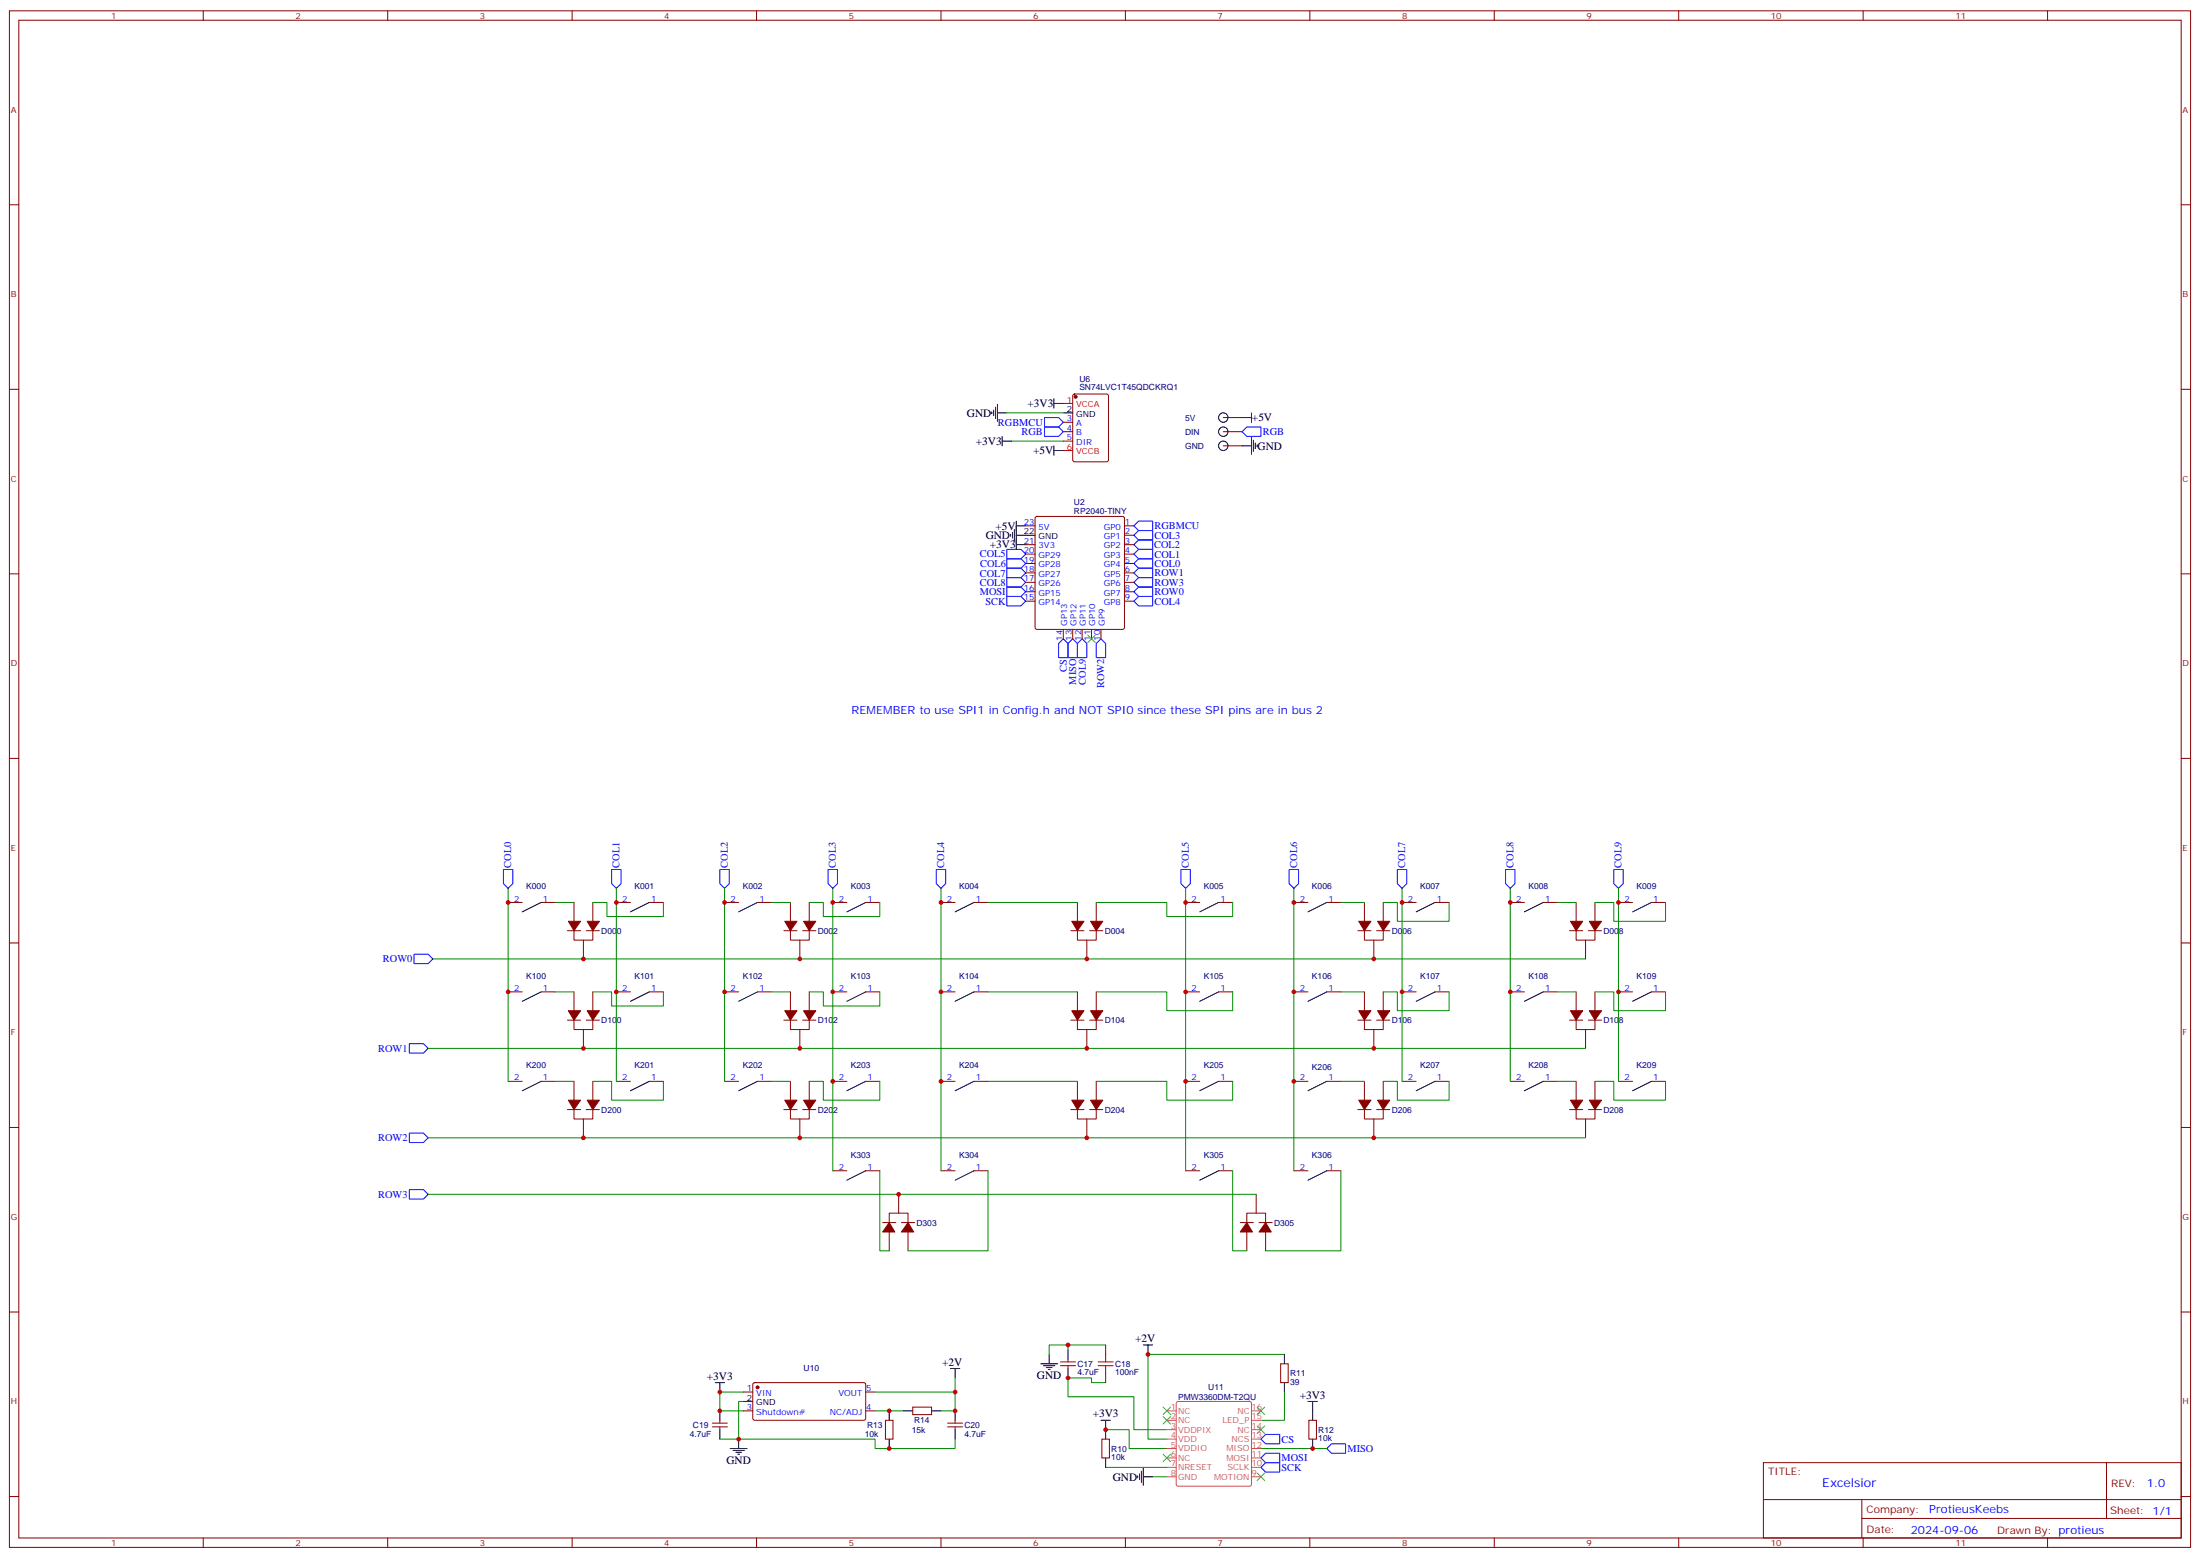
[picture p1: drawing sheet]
<svg xmlns="http://www.w3.org/2000/svg" width="825mm" height="583mm" viewBox="0 0 825 583" stroke-linecap="round" stroke-linejoin="round" font-family="sans-serif">
<g fill="none" stroke="#870000" stroke-width=".37">
<path d="M3.5 4.1h817.8v575.7h-817.8zM7.1 7.6h810.6v568.7h-810.6zM76.2 4.1v3.5M145.3 4.1v3.5M214.5 4.1v3.5M283.6 4.1v3.5M352.8 4.1v3.5M421.9 4.1v3.5M491.1 4.1v3.5M560.2 4.1v3.5M629.4 4.1v3.5M698.5 4.1v3.5"/>
<path d="M767.6 4.1v3.5M3.5 76.7h3.6M817.7 76.7h3.6M3.5 145.9h3.6M398.6 158.2h3.6M402.4 147.8l.5-.2h12l.6 .5 .1 24.2-.5 .7h-12.2l-.7-.4v-24.3zM458.6 156.5h7.1M817.7 145.9h3.6M398.6 161.7h3.6M398.6 165.3h3.6M458.6 161.7h7.1M458.6 167h7.1"/>
<path d="M384.5 197h3.6M388.3 193.7l.5-.2h32.1l.5 .2 .2 .5v40.9l-.3 .5-.4 .2h-32.1l-.5-.2-.2-.5v-40.9zM421.6 197h3.5M3.5 215h3.6M384.5 204.1h3.6M384.5 207.6h3.6M384.5 211.1h3.6M384.5 214.7h3.6M384.5 218.2h3.6M421.6 200.6h3.5M421.6 204.1h3.5M421.6 207.6h3.5"/>
<path d="M421.6 211.1h3.5M421.6 214.7h3.5M421.6 218.2h3.5M817.7 215h3.6M384.5 221.7h3.6M384.5 225.2h3.6M398.6 235.8v3.6M402.2 235.8v3.6M405.7 235.8v3.6M409.2 235.8v3.6M412.7 235.8v3.6M421.6 221.7h3.5"/>
<path d="M421.6 225.2h3.5M3.5 284.2h3.6M817.7 284.2h3.6M190.5 338.1h5.3M202.8 338.1h5.3M215.2 338.1v7.1M222.2 338.1v7.1M231.1 338.1h5.3M243.4 338.1h5.3M271.6 338.1h5.3M284 338.1h5.3M296.3 338.1v7.1"/>
<path d="M303.4 338.1v7.1M312.2 338.1h5.3M324.6 338.1h5.2M352.8 338.1h5.3M365.1 338.1h5.3M403.9 338.1v7.1M411 338.1v7.1M444.5 338.1h5.3M456.8 338.1h5.3M485.1 338.1h5.3M497.4 338.1h5.3M511.5 338.1v7.1"/>
<path d="M518.6 338.1v7.1M525.6 338.1h5.3M538 338.1h5.3M566.2 338.1h5.3M578.6 338.1h5.2M590.9 338.1v7.1M598 338.1v7.1M606.8 338.1h5.3M619.1 338.1h5.3M3.5 353.3h3.6M212.7 348.7h5M215.2 348.7v3.5h7v-3.5"/>
<path d="M218.7 352.2v7.1M219.8 348.7h4.9M293.9 348.7h4.9M296.3 348.7v3.5h7.1v-3.5M299.9 352.2v7.1M300.9 348.7h5M401.5 348.7h4.9M403.9 348.7v3.5h7.1v-3.5M407.5 352.2v7.1M408.5 348.7h5M509.1 348.7h4.9M511.5 348.7v3.5h7.1v-3.5"/>
<path d="M515.1 352.2v7.1M516.1 348.7h5M588.4 348.7h5M590.9 348.7v3.5h7.1v-3.5M594.4 352.2v7.1M595.5 348.7h4.9M817.7 353.3h3.6M190.5 371.7h5.3M202.8 371.7h5.3M215.2 371.7v7M222.2 371.7v7M231.1 371.7h5.3"/>
<path d="M243.4 371.7h5.3M271.6 371.7h5.3M284 371.7h5.3M296.3 371.7v7M303.4 371.7v7M312.2 371.7h5.3M324.6 371.7h5.2M352.8 371.7h5.3M365.1 371.7h5.3M403.9 371.7v7M411 371.7v7M444.5 371.7h5.3"/>
<path d="M456.8 371.7h5.3M485.1 371.7h5.3M497.4 371.7h5.3M511.5 371.7v7M518.6 371.7v7M525.6 371.7h5.3M538 371.7h5.3M566.2 371.7h5.3M578.6 371.7h5.2M590.9 371.7v7M598 371.7v7M606.8 371.7h5.3"/>
<path d="M619.1 371.7h5.3M212.7 382.2h5M215.2 382.2v3.6h7v-3.6M218.7 385.8v7M219.8 382.2h4.9M293.9 382.2h4.9M296.3 382.2v3.6h7.1v-3.6M299.9 385.8v7M300.9 382.2h5M401.5 382.2h4.9M403.9 382.2v3.6h7.1v-3.6M407.5 385.8v7"/>
<path d="M408.5 382.2h5M509.1 382.2h4.9M511.5 382.2v3.6h7.1v-3.6M515.1 385.8v7M516.1 382.2h5M588.4 382.2h5M590.9 382.2v3.6h7.1v-3.6M594.4 385.8v7M595.5 382.2h4.9M190.5 405.2h5.3M202.8 405.2h5.3M212.7 415.7h5"/>
<path d="M215.2 415.7v3.6h7v-3.6M215.2 405.2v7M218.7 419.3v7M219.8 415.7h4.9M222.2 405.2v7M231.1 405.2h5.3M243.4 405.2h5.3M271.6 405.2h5.3M284 405.2h5.3M293.9 415.7h4.9M296.3 415.7v3.6h7.1v-3.6M296.3 405.2v7"/>
<path d="M299.9 419.3v7M300.9 415.7h5M303.4 405.2v7M312.2 405.2h5.3M324.6 405.2h5.2M352.8 405.2h5.3M365.1 405.2h5.3M401.5 415.7h4.9M403.9 415.7v3.6h7.1v-3.6M403.9 405.2v7M407.5 419.3v7M408.5 415.7h5"/>
<path d="M411 405.2v7M444.5 405.2h5.3M456.8 405.2h5.3M485.1 405.2h5.3M497.4 405.2h5.3M509.1 415.7h4.9M511.5 415.7v3.6h7.1v-3.6M511.5 405.2v7M515.1 419.3v7M516.1 415.7h5M518.6 405.2v7M525.6 405.2h5.3"/>
<path d="M538 405.2h5.3M566.2 405.2h5.3M578.6 405.2h5.2M588.4 415.7h5M590.9 415.7v3.6h7.1v-3.6M590.9 405.2v7M594.4 419.3v7M595.5 415.7h4.9M598 405.2v7M606.8 405.2h5.3M619.1 405.2h5.3M3.5 422.5h3.6"/>
<path d="M312.2 438.7h5.3M324.6 438.7h5.2M352.8 438.7h5.3M365.1 438.7h5.3M444.5 438.7h5.3M456.8 438.7h5.3M485.1 438.7h5.3M497.4 438.7h5.3M817.7 422.5h3.6M330.9 458.1h4.9M333.4 458.1v-3.5h7v3.5M336.9 447.5v7.1"/>
<path d="M338 458.1h4.9M465 458.1h4.9M467.4 458.1v-3.5h7.1v3.5M471 447.5v7.1M472 458.1h5M333.4 461.6v7.1M340.4 461.6v7.1M467.4 461.6v7.1M474.5 461.6v7.1M3.5 491.6h3.6M817.7 491.6h3.6M282.5 518.3l.4-.2h41.2l.5 .7-.1 12.9-.7 .5-41.1-.1-.5-.6v-12.7z"/>
<path d="M397.6 511.7h5.6M397.6 510.3h5.6M400.4 509.2v1.1M400.4 511.7v1.1M414.5 503.9v3.6M414.5 514.5v3.6M480.1 511h2.9v7.1h-2.9zM267.1 534.6h5.6M267.1 533.2h5.6M269.9 532.2v1M269.9 534.6v1.1M278.7 521.6h3.5"/>
<path d="M278.7 528.6h3.5M324.6 521.6h3.5M324.6 528.6h3.5M332 532.2h2.8v7h-2.8zM342.2 527.2h7v2.8h-7zM355.2 534.6h5.7M355.2 533.2h5.7M358.1 532.2v1M358.1 534.6v1.1M413.1 539.2h2.8v7.1h-2.8zM490.7 532.2h2.8v7h-2.8zM661.1 548h156.6v28.3h-156.6z"/>
<path d="M789.7 548.1v20.8M3.5 560.7h3.6M76.2 576.3v3.5M145.3 576.3v3.5M214.5 576.3v3.5M283.6 576.3v3.5M352.8 576.3v3.5M421.9 576.3v3.5M491.1 576.3v3.5M560.2 576.3v3.5M629.4 576.3v3.5M661.1 561.9h156.5"/>
<path d="M698 568.9h119.6M698 561.9v14.1M698.5 576.3v3.5M767.6 576.3v3.5M817.7 560.7h3.6"/>
</g>
<g fill="none" stroke="#000" stroke-width=".37">
<path d="M371.8 154.3v.7M372.5 153.6v2.2M373.2 152.6v4.2M373.9 154.7h3.6M373.9 151.5v6.4M395.1 151.2h3.5M395.1 149.4v3.5M398.6 154.7h3.6M465.7 156.5h3.5M469.2 154.7v3.5M375.7 165.3h3.5M375.7 163.5v3.5"/>
<path d="M395.1 167v3.6M395.1 168.8h3.5M465.7 167h3.5M469.2 163.9v6.3M469.9 164.9v4.3M470.6 166v2.1M471.3 166.7v.7M379.6 199.5v2.1M380.3 198.4v4.3M381 195.3v10.5M381 197h3.5M378.9 200.2v.7"/>
<path d="M381 204.1h3.5M381 200.6h7.1M202.8 338.1l-7 3.6M243.4 338.1l-7 3.6M284 338.1l-7.1 3.6M324.6 338.1l-7.1 3.6M365.1 338.1l-7 3.6M456.8 338.1l-7 3.6M497.4 338.1l-7 3.6M538 338.1l-7.1 3.6M578.6 338.1l-7.1 3.6M619.1 338.1l-7 3.6"/>
<path d="M202.8 371.7l-7 3.5M243.4 371.7l-7 3.5M284 371.7l-7.1 3.5M324.6 371.7l-7.1 3.5M365.1 371.7l-7 3.5M456.8 371.7l-7 3.5M497.4 371.7l-7 3.5M538 371.7l-7.1 3.5M578.6 371.7l-7.1 3.5M619.1 371.7l-7 3.5M202.8 405.2l-7 3.5M243.4 405.2l-7 3.5"/>
<path d="M284 405.2l-7.1 3.5M324.6 405.2l-7.1 3.5M365.1 405.2l-7 3.5M456.8 405.2l-7 3.5M497.4 405.2l-7 3.5M538 405.2l-7.1 3.5M578.6 405.2l-7.1 3.5M619.1 405.2l-7 3.5M324.6 438.7l-7.1 3.5M365.1 438.7l-7 3.5M456.8 438.7l-7 3.5M497.4 438.7l-7 3.5"/>
<path d="M268.1 518.1h3.5M269.9 518.1v3.5M356.3 512.8h3.5M358.1 512.8v3.5M390.2 511h6.3M391.2 511.7h4.3M392.3 512.4h2.1M393 513.1h.7M393.3 507.5v3.5M400.4 505.7v3.5M400.4 512.8v3.5M428.6 503.9h3.6"/>
<path d="M430.4 503.9v3.6M481.5 507.5v3.5M481.5 518.1v3.5M269.9 528.6v3.6M269.9 535.7v3.5M276.9 539.2v3.5M278.7 525.1h3.5M333.4 528.6v3.6M333.4 539.2v3.5M338.7 528.6h3.5M349.2 528.6h3.6M358.1 528.6v3.6"/>
<path d="M358.1 535.7v3.5M412.7 532.2h3.6M414.5 532.2v7M490.4 525.1h3.5M492.1 525.1v7.1M492.1 539.2v3.5M273.8 542.7h6.3M274.8 543.5h4.2M275.9 544.2h2.1M276.6 544.9h.7M414.5 546.3v3.5M426.5 553v.7"/>
<path d="M427.2 552.3v2.1M427.9 551.2v4.2M428.6 553.3h3.6M428.6 550.2v6.3"/>
<circle cx="458.6" cy="156.5" r="1.76"/>
<circle cx="458.6" cy="161.7" r="1.76"/>
<circle cx="458.6" cy="167" r="1.76"/>
</g>
<g fill="none" stroke="#008700" stroke-width=".37">
<path d="M377.5 154.7h21.1M379.2 165.3h19.4M190.5 332.8v72.4M208.1 338.1h7.1M222.2 338.1h5.3v5.3h21.2v-5.3M231.1 332.8v72.4M271.6 332.8v72.4M289.3 338.1h7M303.4 338.1h5.3v5.3h21.1v-5.3M312.2 332.8v105.9M352.8 332.8v105.9M370.4 338.1h33.5"/>
<path d="M411 338.1h26.4v5.3h24.7v-5.3M444.5 332.8v105.9M485.1 332.8v105.9M502.7 338.1h8.8M518.6 338.1h5.3v7.1h19.4v-7.1M525.6 332.8v72.4M566.2 332.8v72.4M583.8 338.1h7.1M598 338.1h7v7.1h19.4v-7.1M606.8 332.8v72.4M162.3 359.3h432.1M208.1 371.7h7.1"/>
<path d="M222.2 371.7h7.1v5.2h19.4v-5.2M289.3 371.7h7M303.4 371.7h5.3v5.2h21.1v-5.2M370.4 371.7h33.5M411 371.7h26.4v7h24.7v-7M502.7 371.7h8.8M518.6 371.7h5.3v7h19.4v-7M583.8 371.7h7.1M598 371.7h7v7h19.4v-7M160.5 392.8h433.9M208.1 405.2h7.1M222.2 405.2h7.1v7h19.4v-7"/>
<path d="M289.3 405.2h7M303.4 405.2h5.3v7h21.1v-7M370.4 405.2h33.5M411 405.2h26.4v7h24.7v-7M502.7 405.2h8.8M518.6 405.2h5.3v7h19.4v-7M583.8 405.2h7.1M598 405.2h7v7h19.4v-7M160.5 426.3h433.9M329.8 438.7v30h3.6M370.4 438.7v30h-30M462.1 438.7v30h5.3"/>
<path d="M502.7 438.7v30h-28.2M160.5 447.5h310.5M358.1 516.3v5.3M400.4 503.9h-7.1v3.6M414.5 503.9h-14.1v1.8M414.5 518.1h-5.3v-1.8h-8.8v7h24.7v12.4h12.3M481.5 507.5h-51.1v31.7h7M276.9 539.2h51.2v3.5h30v-3.5M278.7 525.1h-1.8v14.1h-7M278.7 521.6h-8.8v7h8.8M328.1 521.6h30v7h-5.3M328.1 528.6h10.6"/>
<path d="M414.5 535.7h8.8v7h14.1M481.5 521.6v10.6h-8.8M414.5 549.8h22.9M432.2 553.3h5.2M472.7 542.7h24.7"/>
</g>
<g fill="#870000" stroke="#870000" stroke-width=".37">
<path d="M220.1 345.2h4.6l-2.5 3.5z"/>
<path d="M213.1 345.2h4.6l-2.5 3.5z"/>
<path d="M301.3 345.2h4.6l-2.5 3.5z"/>
<path d="M294.2 345.2h4.6l-2.5 3.5z"/>
<path d="M408.9 345.2h4.6l-2.5 3.5z"/>
<path d="M401.8 345.2h4.6l-2.5 3.5z"/>
<path d="M516.5 345.2h4.6l-2.5 3.5z"/>
<path d="M509.4 345.2h4.6l-2.5 3.5z"/>
<path d="M595.8 345.2h4.6l-2.4 3.5z"/>
<path d="M588.8 345.2h4.6l-2.5 3.5z"/>
<path d="M220.1 378.7h4.6l-2.5 3.5z"/>
<path d="M213.1 378.7h4.6l-2.5 3.5z"/>
<path d="M301.3 378.7h4.6l-2.5 3.5z"/>
<path d="M294.2 378.7h4.6l-2.5 3.5z"/>
<path d="M408.9 378.7h4.6l-2.5 3.5z"/>
<path d="M401.8 378.7h4.6l-2.5 3.5z"/>
<path d="M516.5 378.7h4.6l-2.5 3.5z"/>
<path d="M509.4 378.7h4.6l-2.5 3.5z"/>
<path d="M595.8 378.7h4.6l-2.4 3.5z"/>
<path d="M588.8 378.7h4.6l-2.5 3.5z"/>
<path d="M220.1 412.2h4.6l-2.5 3.5z"/>
<path d="M213.1 412.2h4.6l-2.5 3.5z"/>
<path d="M301.3 412.2h4.6l-2.5 3.5z"/>
<path d="M294.2 412.2h4.6l-2.5 3.5z"/>
<path d="M408.9 412.2h4.6l-2.5 3.5z"/>
<path d="M401.8 412.2h4.6l-2.5 3.5z"/>
<path d="M516.5 412.2h4.6l-2.5 3.5z"/>
<path d="M509.4 412.2h4.6l-2.5 3.5z"/>
<path d="M595.8 412.2h4.6l-2.4 3.5z"/>
<path d="M588.8 412.2h4.6l-2.5 3.5z"/>
<path d="M333.4 458.1l2.1 3.5h-4.6z"/>
<path d="M340.4 458.1l2.1 3.5h-4.5z"/>
<path d="M467.4 458.1l2.1 3.5h-4.5z"/>
<path d="M474.5 458.1l2.1 3.5h-4.6z"/>
<circle cx="284" cy="519.8" r=".53"/>
<circle cx="403.2" cy="148.7" r=".53"/>
</g>
<g fill="none" stroke="#3c3" stroke-width=".37">
<path d="M407.8 237.9l2.8 2.9M410.6 237.9l-2.8 2.9M436 530.8l2.9 2.8M436 527.2l2.9 2.8M438.9 530.8l-2.9 2.8M438.9 527.2l-2.9 2.8M471.3 527.2l2.8 2.8M471.3 534.3l2.8 2.8M474.1 527.2l-2.8 2.8M474.1 534.3l-2.8 2.8M436 544.9l2.9 2.8M438.9 544.9l-2.9 2.8"/>
<path d="M471.3 551.9l2.8 2.8M474.1 551.9l-2.8 2.8"/>
</g>
<g fill="none" stroke="#00f" stroke-width=".37">
<path d="M391.6 156.5h5.3l1.7 1.7-1.7 1.8h-5.3zM391.6 160h5.3l1.7 1.7-1.7 1.8h-5.3zM465.7 161.7l1.7-1.7h5.3v3.5h-5.3zM425.1 197l1.8-1.7h5.3v3.5h-5.3zM377.5 220h5.3l1.7 1.7-1.7 1.8h-5.3zM377.5 205.8h5.3l1.7 1.8-1.7 1.8h-5.3zM377.5 209.4h5.3l1.7 1.7-1.7 1.8h-5.3zM377.5 212.9h5.3l1.7 1.8-1.7 1.7h-5.3zM377.5 216.4h5.3l1.7 1.8-1.7 1.8h-5.3zM425.1 214.7l1.8-1.8h5.3v3.5h-5.3zM425.1 200.6l1.8-1.8h5.3v3.5h-5.3zM425.1 204.1l1.8-1.8h5.3v3.5h-5.3z"/>
<path d="M425.1 207.6l1.8-1.8h5.3v3.6h-5.3zM425.1 211.1l1.8-1.7h5.3v3.5h-5.3zM425.1 218.2l1.8-1.8h5.3v3.6h-5.3zM377.5 223.5h5.3l1.7 1.7-1.7 1.8h-5.3zM398.6 239.4l1.8 1.7v5.3h-3.5v-5.3zM402.2 239.4l1.7 1.7v5.3h-3.5v-5.3zM405.7 239.4l1.8 1.7v5.3h-3.6v-5.3zM412.7 239.4l1.8 1.7v5.3h-3.5v-5.3zM425.1 221.7l1.8-1.7h5.3v3.5h-5.3zM425.1 225.2l1.8-1.7h5.3v3.5h-5.3zM188.7 325.8h3.6v5.3l-1.8 1.7-1.8-1.7zM229.3 325.8h3.5v5.3l-1.7 1.7-1.8-1.7z"/>
<path d="M269.9 325.8h3.5v5.3l-1.8 1.7-1.7-1.7zM310.4 325.8h3.6v5.3l-1.8 1.7-1.8-1.7zM351 325.8h3.5v5.3l-1.7 1.7-1.8-1.7zM442.7 325.8h3.6v5.3l-1.8 1.7-1.8-1.7zM483.3 325.8h3.5v5.3l-1.7 1.7-1.8-1.7zM523.9 325.8h3.5v5.3l-1.8 1.7-1.7-1.7zM564.4 325.8h3.6v5.3l-1.8 1.7-1.8-1.7zM605 325.8h3.5v5.3l-1.7 1.7-1.8-1.7zM155.2 357.5h5.3l1.8 1.8-1.8 1.8h-5.3zM153.5 391.1h5.2l1.8 1.7-1.8 1.8h-5.2zM153.5 424.6h5.2l1.8 1.7-1.8 1.8h-5.2zM153.5 445.7h5.2l1.8 1.8-1.8 1.8h-5.2z"/>
<path d="M472.7 539.2l1.8-1.7h5.3v3.5h-5.3zM472.7 546.3l1.8-1.8h5.3v3.5h-5.3zM472.7 549.8l1.8-1.8h5.3v3.6h-5.3zM497.4 542.7l1.8-1.7h5.3v3.5h-5.3z"/>
</g>
<path d="M411.7 511.7h5.6M411.7 510.3h5.6M414.5 507.5v2.8M414.5 511.7v2.8" fill="none" stroke="#a10000" stroke-width=".37"/>
<g fill="none" stroke="#d64f54" stroke-width=".37">
<path d="M437.4 528.6h3.6M437.4 532.2h3.6M437.4 535.7h3.6M437.4 539.2h3.6M441.2 525.3l.5-.2h26.8l.5 .2 .2 .5v30.4l-.2 .5-.5 .2h-26.8l-.5-.3-.2-.4v-30.4zM469.2 528.6h3.5M469.2 532.2h3.5M469.2 535.7h3.5M469.2 539.2h3.5M437.4 542.7h3.6M437.4 546.3h3.6M437.4 549.8h3.6"/>
<path d="M437.4 553.3h3.6M469.2 542.7h3.5M469.2 546.3h3.5M469.2 549.8h3.5M469.2 553.3h3.5"/>
</g>
<path d="M398.6 151.2h3.6M398.6 168.8h3.6" fill="none" stroke="#f00" stroke-width=".37"/>
<g fill="#c00">
<circle cx="358.1" cy="521.6" r=".88"/>
<circle cx="358.1" cy="528.6" r=".88"/>
<circle cx="333.4" cy="528.6" r=".88"/>
<circle cx="333.4" cy="542.7" r=".88"/>
<circle cx="276.9" cy="539.2" r=".88"/>
<circle cx="269.9" cy="521.6" r=".88"/>
<circle cx="269.9" cy="528.6" r=".88"/>
<circle cx="400.4" cy="503.9" r=".88"/>
<circle cx="400.4" cy="516.3" r=".88"/>
<circle cx="430.4" cy="507.5" r=".88"/>
<circle cx="414.5" cy="535.7" r=".88"/>
<circle cx="492.1" cy="542.7" r=".88"/>
<circle cx="218.7" cy="359.3" r=".88"/>
<circle cx="299.9" cy="359.3" r=".88"/>
<circle cx="407.5" cy="359.3" r=".88"/>
<circle cx="515.1" cy="359.3" r=".88"/>
<circle cx="218.7" cy="392.8" r=".88"/>
<circle cx="299.9" cy="392.8" r=".88"/>
<circle cx="407.5" cy="392.8" r=".88"/>
<circle cx="515.1" cy="392.8" r=".88"/>
<circle cx="218.7" cy="426.3" r=".88"/>
<circle cx="299.9" cy="426.3" r=".88"/>
<circle cx="407.5" cy="426.3" r=".88"/>
<circle cx="515.1" cy="426.3" r=".88"/>
<circle cx="352.8" cy="405.2" r=".88"/>
<circle cx="352.8" cy="371.7" r=".88"/>
<circle cx="352.8" cy="338.1" r=".88"/>
<circle cx="444.5" cy="405.2" r=".88"/>
<circle cx="444.5" cy="371.7" r=".88"/>
<circle cx="444.5" cy="338.1" r=".88"/>
<circle cx="485.1" cy="405.2" r=".88"/>
<circle cx="485.1" cy="371.7" r=".88"/>
<circle cx="485.1" cy="338.1" r=".88"/>
<circle cx="525.6" cy="371.7" r=".88"/>
<circle cx="525.6" cy="338.1" r=".88"/>
<circle cx="566.2" cy="371.7" r=".88"/>
<circle cx="566.2" cy="338.1" r=".88"/>
<circle cx="606.8" cy="371.7" r=".88"/>
<circle cx="606.8" cy="338.1" r=".88"/>
<circle cx="271.6" cy="371.7" r=".88"/>
<circle cx="271.6" cy="338.1" r=".88"/>
<circle cx="312.2" cy="405.2" r=".88"/>
<circle cx="312.2" cy="371.7" r=".88"/>
<circle cx="312.2" cy="338.1" r=".88"/>
<circle cx="231.1" cy="371.7" r=".88"/>
<circle cx="231.1" cy="338.1" r=".88"/>
<circle cx="336.9" cy="447.5" r=".88"/>
<circle cx="190.5" cy="371.7" r=".88"/>
<circle cx="190.5" cy="338.1" r=".88"/>
</g>
<text font-size="4.6" fill="#00f" x="683.2" y="557.1">Excelsior</text>
<g font-size="4.2">
<text x="385.3" y="152.6">+3V3</text>
<text x="362.5" y="156.1">GND</text>
<text x="469.4" y="157.9">+5V</text>
<text x="365.9" y="166.7">+3V3</text>
<text x="387.4" y="170.3">+5V</text>
<text x="471.5" y="168.5">GND</text>
<text x="369.5" y="202">GND</text>
<text x="373.3" y="198.5">+5V</text>
<text x="371.1" y="205.5">+3V3</text>
<text x="425.5" y="502.9">+2V</text>
<text x="353.2" y="511.7">+2V</text>
<text x="265" y="516.9">+3V3</text>
<text x="388.8" y="516.6">GND</text>
<text x="487.3" y="524.1">+3V3</text>
<text x="409.7" y="531.1">+3V3</text>
<text x="272.3" y="548.4">GND</text>
<text x="417.2" y="554.7">GND</text>
</g>
<g font-size="4.2" fill="#00f">
<text x="319.3" y="267.6">REMEMBER to use SPI1 in Config.h and NOT SPI0 since these SPI pins are in bus 2</text>
<text x="804.9" y="557.3">1.0</text>
<text x="723.3" y="566.9">ProtieusKeebs</text>
<text x="716.4" y="574.7">2024-09-06</text>
</g>
<g font-size="3.9" fill="#00f">
<text x="374.2" y="159.5">RGBMCU</text>
<text x="383" y="163">RGB</text>
<text x="473.4" y="163">RGB</text>
<text x="432.8" y="202">COL3</text>
<text x="432.9" y="198.4">RGBMCU</text>
<text x="367.4" y="208.8">COL5</text>
<text x="432.7" y="205.4">COL2</text>
<text x="432.9" y="209">COL1</text>
<text x="367.5" y="212.4">COL6</text>
<text x="432.9" y="212.6">COL0</text>
<text x="432.9" y="215.9">ROW1</text>
<text x="367.4" y="216.1">COL7</text>
<text x="367.4" y="219.6">COL8</text>
<text x="432.9" y="219.4">ROW3</text>
<text x="367.4" y="223.1">MOSI</text>
<text x="369.4" y="226.6">SCK</text>
<text x="432.8" y="226.7">COL4</text>
<text x="432.9" y="222.9">ROW0</text>
<text x="399.9" y="251.7" transform="rotate(-90 399.9 251.7)">CS</text>
<text x="403.5" y="256.5" transform="rotate(-90 403.5 256.5)">MISO</text>
<text x="407.1" y="256.5" transform="rotate(-90 407.1 256.5)">COL9</text>
<text x="414" y="257.8" transform="rotate(-90 414 257.8)">ROW2</text>
<text x="191.7" y="325.1" transform="rotate(-90 191.7 325.1)">COL0</text>
<text x="232.3" y="325.1" transform="rotate(-90 232.3 325.1)">COL1</text>
<text x="272.8" y="325.1" transform="rotate(-90 272.8 325.1)">COL2</text>
<text x="313.4" y="325.1" transform="rotate(-90 313.4 325.1)">COL3</text>
<text x="354" y="325.1" transform="rotate(-90 354 325.1)">COL4</text>
<text x="445.7" y="325.1" transform="rotate(-90 445.7 325.1)">COL5</text>
<text x="486.3" y="325.1" transform="rotate(-90 486.3 325.1)">COL6</text>
<text x="526.8" y="325.1" transform="rotate(-90 526.8 325.1)">COL7</text>
<text x="567.4" y="325.1" transform="rotate(-90 567.4 325.1)">COL8</text>
<text x="608" y="325.1" transform="rotate(-90 608 325.1)">COL9</text>
<text x="143.6" y="360.5">ROW0</text>
<text x="141.8" y="394.1">ROW1</text>
<text x="141.8" y="427.6">ROW2</text>
<text x="141.8" y="448.8">ROW3</text>
<text x="480.5" y="540.5">CS</text>
<text x="505.2" y="544">MISO</text>
<text x="480.5" y="551">SCK</text>
<text x="480.5" y="547.6">MOSI</text>
</g>
<g font-size="3.9" fill="#800">
<text x="662.9" y="552.6">TITLE:</text>
<text x="791.5" y="557.3">REV:</text>
<text x="699.8" y="566.8">Company:</text>
<text x="791.1" y="567.4">Sheet: 1/1</text>
<text x="699.8" y="574.5">Date:</text>
<text x="748.8" y="574.6">Drawn By: protieus</text>
</g>
<g font-size="3.2" fill="#800">
<text x="41.6" y="7.1">1</text>
<text x="110.8" y="7.1">2</text>
<text x="179.9" y="7.1">3</text>
<text x="249.1" y="7.1">4</text>
<text x="318.2" y="7.1">5</text>
<text x="387.3" y="7.1">6</text>
<text x="456.5" y="7.1">7</text>
<text x="525.6" y="7.1">8</text>
<text x="594.8" y="7.1">9</text>
<text x="663.9" y="7.1">10</text>
<text x="733.1" y="7.1">11</text>
<text x="4.1" y="42.2">A</text>
<text x="818.3" y="42.2">A</text>
<text x="4.1" y="111.3">B</text>
<text x="818.3" y="111.3">B</text>
<text x="4.1" y="180.4">C</text>
<text x="818.3" y="180.4">C</text>
<text x="4.1" y="249.6">D</text>
<text x="818.3" y="249.6">D</text>
<text x="4.1" y="318.7">E</text>
<text x="818.3" y="318.7">E</text>
<text x="4.1" y="387.9">F</text>
<text x="818.3" y="387.9">F</text>
<text x="4.1" y="457">G</text>
<text x="818.3" y="457">G</text>
<text x="4.1" y="526.2">H</text>
<text x="818.3" y="526.2">H</text>
<text x="41.6" y="579.3">1</text>
<text x="110.8" y="579.3">2</text>
<text x="179.9" y="579.3">3</text>
<text x="249.1" y="579.3">4</text>
<text x="318.2" y="579.3">5</text>
<text x="387.3" y="579.3">6</text>
<text x="456.5" y="579.3">7</text>
<text x="525.6" y="579.3">8</text>
<text x="594.8" y="579.3">9</text>
<text x="663.9" y="579.3">10</text>
<text x="733.1" y="579.3">11</text>
</g>
<g font-size="3.2" fill="#000080">
<text x="404.7" y="143.3">U6</text>
<text x="404.7" y="146.3">SN74LVC1T45QDCKRQ1</text>
<text x="444.3" y="157.6">5V</text>
<text x="444.3" y="162.9">DIN</text>
<text x="444.3" y="168.2">GND</text>
<text x="402.6" y="189.2">U2</text>
<text x="402.6" y="192.4">RP2040-TINY</text>
<text x="197.3" y="333.3">K000</text>
<text x="237.9" y="333.3">K001</text>
<text x="278.4" y="333.3">K002</text>
<text x="319" y="333.3">K003</text>
<text x="359.6" y="333.3">K004</text>
<text x="451.3" y="333.3">K005</text>
<text x="491.9" y="333.3">K006</text>
<text x="532.4" y="333.3">K007</text>
<text x="573" y="333.3">K008</text>
<text x="613.6" y="333.3">K009</text>
<text x="225.4" y="349.9">D000</text>
<text x="306.6" y="349.9">D002</text>
<text x="414.2" y="349.9">D004</text>
<text x="521.8" y="349.9">D006</text>
<text x="601.1" y="349.9">D008</text>
<text x="197.3" y="366.8">K100</text>
<text x="237.9" y="366.8">K101</text>
<text x="278.4" y="366.8">K102</text>
<text x="319" y="366.8">K103</text>
<text x="359.6" y="366.8">K104</text>
<text x="451.3" y="366.8">K105</text>
<text x="491.9" y="366.8">K106</text>
<text x="532.4" y="366.8">K107</text>
<text x="573" y="366.8">K108</text>
<text x="613.6" y="366.8">K109</text>
<text x="225.4" y="383.4">D100</text>
<text x="306.6" y="383.4">D102</text>
<text x="414.2" y="383.4">D104</text>
<text x="521.8" y="383.4">D106</text>
<text x="601.1" y="383.4">D108</text>
<text x="197.3" y="400.3">K200</text>
<text x="237.9" y="400.3">K201</text>
<text x="278.4" y="400.3">K202</text>
<text x="319" y="400.3">K203</text>
<text x="359.6" y="400.3">K204</text>
<text x="451.3" y="400.3">K205</text>
<text x="491.9" y="401">K206</text>
<text x="532.4" y="400.3">K207</text>
<text x="573" y="400.3">K208</text>
<text x="613.6" y="400.3">K209</text>
<text x="225.4" y="416.9">D200</text>
<text x="306.6" y="416.9">D202</text>
<text x="414.2" y="416.9">D204</text>
<text x="521.8" y="416.9">D206</text>
<text x="601.1" y="416.9">D208</text>
<text x="319" y="433.8">K303</text>
<text x="359.6" y="433.8">K304</text>
<text x="451.3" y="433.8">K305</text>
<text x="491.9" y="433.8">K306</text>
<text x="343.6" y="459.2">D303</text>
<text x="477.7" y="459.2">D305</text>
<text x="301.3" y="513.8">U10</text>
<text x="403.9" y="515.3">4.7uF</text>
<text x="403.9" y="512.1">C17</text>
<text x="418" y="515.3">100nF</text>
<text x="418" y="512.1">C18</text>
<text x="483.7" y="515.6">R11</text>
<text x="453" y="520.8">U11</text>
<text x="483.7" y="518.8">39</text>
<text x="441.7" y="524.5">PMW3360DM-T2QU</text>
<text x="342.7" y="533.3">R14</text>
<text x="258.6" y="538.6">4.7uF</text>
<text x="259.8" y="535.1">C19</text>
<text x="324.2" y="538.6">10k</text>
<text x="325.1" y="535.1">R13</text>
<text x="341.8" y="536.8">15k</text>
<text x="361.6" y="538.3">4.7uF</text>
<text x="361.6" y="535.1">C20</text>
<text x="494.2" y="540">10k</text>
<text x="494.2" y="536.8">R12</text>
<text x="416.6" y="543.9">R10</text>
<text x="416.6" y="547">10k</text>
</g>
<g font-size="3.2" fill="#f00">
<text x="400" y="150.8">1</text>
<text x="403.5" y="152.6">VCCA</text>
<text x="400" y="168.5">6</text>
<text x="403.5" y="170.2">VCCB</text>
</g>
<g font-size="3.2">
<text x="400" y="154.3">2</text>
<text x="403.5" y="156.1">GND</text>
<text x="383.8" y="200.2">22</text>
<text x="389.4" y="202">GND</text>
<text x="280" y="524.8">2</text>
<text x="283.5" y="526.5">GND</text>
</g>
<g font-size="3.2" fill="#00f">
<text x="400" y="157.9">3</text>
<text x="400" y="161.4">4</text>
<text x="403.5" y="159.6">A</text>
<text x="400" y="164.9">5</text>
<text x="403.5" y="163.2">B</text>
<text x="403.5" y="166.7">DIR</text>
<text x="383.8" y="196.7">23</text>
<text x="421.7" y="196.7">1</text>
<text x="383.8" y="203.7">21</text>
<text x="389.4" y="198.4">5V</text>
<text x="413.9" y="198.4">GP0</text>
<text x="413.9" y="202">GP1</text>
<text x="421.7" y="200.2">2</text>
<text x="421.7" y="203.7">3</text>
<text x="383.8" y="207.3">20</text>
<text x="389.4" y="209">GP29</text>
<text x="389.4" y="205.5">3V3</text>
<text x="413.9" y="205.5">GP2</text>
<text x="413.9" y="209">GP3</text>
<text x="421.7" y="207.3">4</text>
<text x="383.8" y="214.3">18</text>
<text x="383.8" y="210.8">19</text>
<text x="389.4" y="212.5">GP28</text>
<text x="413.9" y="212.5">GP4</text>
<text x="421.7" y="210.8">5</text>
<text x="421.7" y="214.3">6</text>
<text x="383.8" y="221.4">16</text>
<text x="383.8" y="217.8">17</text>
<text x="389.4" y="219.6">GP26</text>
<text x="389.4" y="216.1">GP27</text>
<text x="413.9" y="216.1">GP5</text>
<text x="413.9" y="219.6">GP6</text>
<text x="421.7" y="217.8">7</text>
<text x="421.7" y="221.4">8</text>
<text x="383.8" y="224.9">15</text>
<text x="389.4" y="226.7">GP14</text>
<text x="389.4" y="223.1">GP15</text>
<text x="413.9" y="223.1">GP7</text>
<text x="413.9" y="226.7">GP8</text>
<text x="421.7" y="224.9">9</text>
<text x="400" y="234.5" transform="rotate(-90 400 234.5)">GP13</text>
<text x="403.6" y="234.5" transform="rotate(-90 403.6 234.5)">GP12</text>
<text x="407.1" y="234.5" transform="rotate(-90 407.1 234.5)">GP11</text>
<text x="410.6" y="234.5" transform="rotate(-90 410.6 234.5)">GP10</text>
<text x="414.2" y="234.5" transform="rotate(-90 414.2 234.5)">GP9</text>
<text x="398.3" y="240" transform="rotate(-90 398.3 240)">14</text>
<text x="401.8" y="240" transform="rotate(-90 401.8 240)">13</text>
<text x="405.3" y="240" transform="rotate(-90 405.3 240)">12</text>
<text x="408.9" y="240" transform="rotate(-90 408.9 240)">11</text>
<text x="412.4" y="240" transform="rotate(-90 412.4 240)">10</text>
<text x="192.7" y="337.8">2</text>
<text x="203.6" y="337.8">1</text>
<text x="233.3" y="337.8">2</text>
<text x="244.1" y="337.8">1</text>
<text x="273.9" y="337.8">2</text>
<text x="284.7" y="337.8">1</text>
<text x="314.4" y="337.8">2</text>
<text x="325.3" y="337.8">1</text>
<text x="355" y="337.8">2</text>
<text x="365.8" y="337.8">1</text>
<text x="446.7" y="337.8">2</text>
<text x="457.6" y="337.8">1</text>
<text x="487.3" y="337.8">2</text>
<text x="498.1" y="337.8">1</text>
<text x="527.9" y="337.8">2</text>
<text x="538.7" y="337.8">1</text>
<text x="568.4" y="337.8">2</text>
<text x="579.3" y="337.8">1</text>
<text x="609" y="337.8">2</text>
<text x="619.8" y="337.8">1</text>
<text x="192.7" y="371.3">2</text>
<text x="203.6" y="371.3">1</text>
<text x="233.3" y="371.3">2</text>
<text x="244.1" y="371.3">1</text>
<text x="273.9" y="371.3">2</text>
<text x="284.7" y="371.3">1</text>
<text x="314.4" y="371.3">2</text>
<text x="325.3" y="371.3">1</text>
<text x="355" y="371.3">2</text>
<text x="365.8" y="371.3">1</text>
<text x="446.7" y="371.3">2</text>
<text x="457.6" y="371.3">1</text>
<text x="487.3" y="371.3">2</text>
<text x="498.1" y="371.3">1</text>
<text x="527.9" y="371.3">2</text>
<text x="538.7" y="371.3">1</text>
<text x="568.4" y="371.3">2</text>
<text x="579.3" y="371.3">1</text>
<text x="609" y="371.3">2</text>
<text x="619.8" y="371.3">1</text>
<text x="192.7" y="404.8">2</text>
<text x="203.6" y="404.8">1</text>
<text x="233.3" y="404.8">2</text>
<text x="244.1" y="404.8">1</text>
<text x="273.9" y="404.8">2</text>
<text x="284.7" y="404.8">1</text>
<text x="314.4" y="404.8">2</text>
<text x="325.3" y="404.8">1</text>
<text x="355" y="404.8">2</text>
<text x="365.8" y="404.8">1</text>
<text x="446.7" y="404.8">2</text>
<text x="457.6" y="404.8">1</text>
<text x="487.3" y="404.8">2</text>
<text x="498.1" y="404.8">1</text>
<text x="527.9" y="404.8">2</text>
<text x="538.7" y="404.8">1</text>
<text x="568.4" y="404.8">2</text>
<text x="579.3" y="404.8">1</text>
<text x="609" y="404.8">2</text>
<text x="619.8" y="404.8">1</text>
<text x="314.4" y="438.3">2</text>
<text x="325.3" y="438.3">1</text>
<text x="355" y="438.3">2</text>
<text x="365.8" y="438.3">1</text>
<text x="446.7" y="438.3">2</text>
<text x="457.6" y="438.3">1</text>
<text x="487.3" y="438.3">2</text>
<text x="498.1" y="438.3">1</text>
<text x="280" y="521.2">1</text>
<text x="324.7" y="521.2">5</text>
<text x="283.5" y="523">VIN</text>
<text x="314.3" y="523">VOUT</text>
<text x="280" y="528.3">3</text>
<text x="283.5" y="530">Shutdown#</text>
<text x="311.2" y="530">NC/ADJ</text>
<text x="324.7" y="528.3">4</text>
</g>
<g font-size="3.2" fill="#d54e53">
<text x="439" y="528.3">1</text>
<text x="439" y="531.8">2</text>
<text x="441.7" y="529.7">NC</text>
<text x="441.7" y="533.2">NC</text>
<text x="458.3" y="533.2">LED_P</text>
<text x="463.9" y="529.7">NC</text>
<text x="469.2" y="531.8">15</text>
<text x="469.2" y="528.3">16</text>
<text x="439" y="535.3">3</text>
<text x="439" y="538.9">4</text>
<text x="441.7" y="536.8">VDDPIX</text>
<text x="463.9" y="536.8">NC</text>
<text x="469.2" y="538.9">13</text>
<text x="469.2" y="535.3">14</text>
<text x="439" y="542.4">5</text>
<text x="439" y="545.9">6</text>
<text x="441.7" y="540.3">VDD</text>
<text x="441.7" y="543.8">VDDIO</text>
<text x="459.8" y="543.8">MISO</text>
<text x="461.7" y="540.3">NCS</text>
<text x="469.2" y="545.9">11</text>
<text x="469.2" y="542.4">12</text>
<text x="439" y="549.5">7</text>
<text x="441.7" y="547.3">NC</text>
<text x="441.7" y="550.9">NRESET</text>
<text x="459.8" y="547.3">MOSI</text>
<text x="460.1" y="550.9">SCLK</text>
<text x="469.2" y="549.5">10</text>
<text x="439" y="553">8</text>
<text x="441.7" y="554.4">GND</text>
<text x="455.2" y="554.4">MOTION</text>
<text x="469.2" y="553">9</text>
</g>
</svg>
